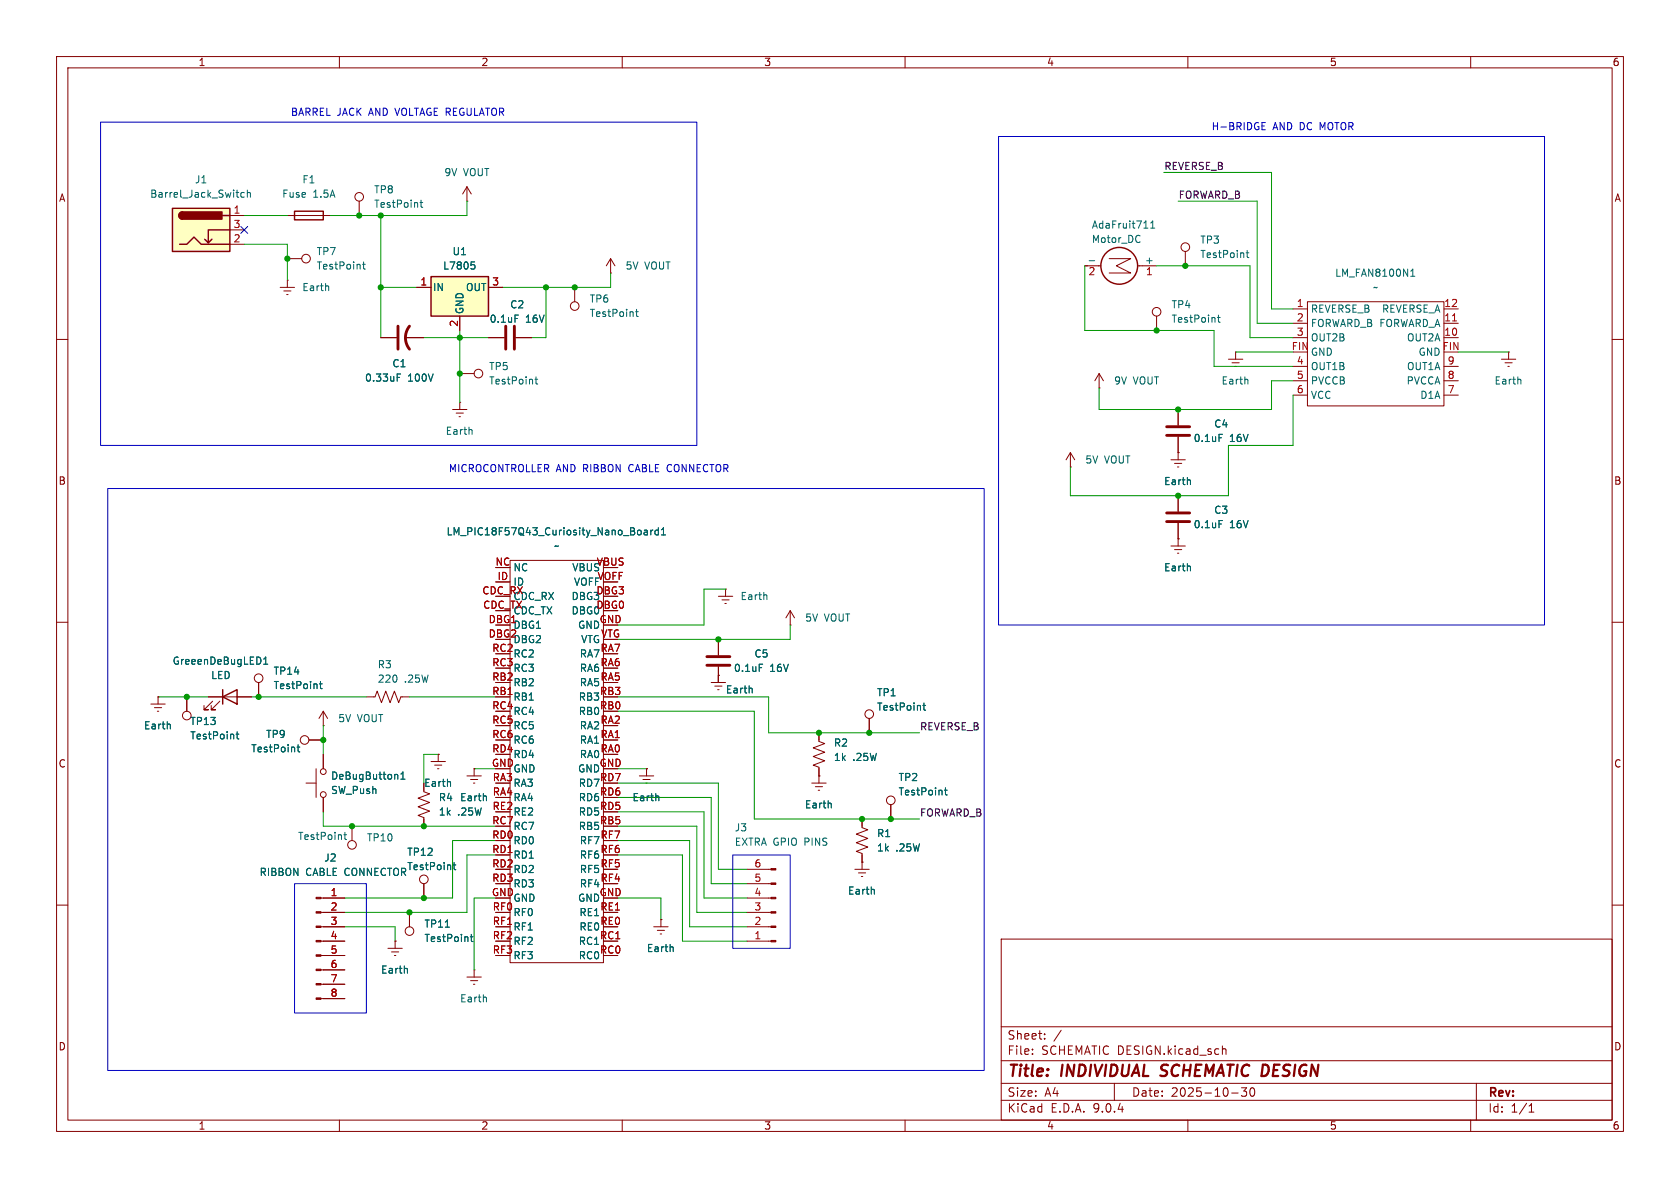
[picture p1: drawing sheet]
<svg xmlns="http://www.w3.org/2000/svg" width="297mm" height="210mm" viewBox="0 0 297 210" stroke-linecap="round" stroke-linejoin="round" font-family="sans-serif">
<g fill="none" stroke="#840000" stroke-width=".18">
<path d="M10 10h277v190h-277zM12 12h273v186h-273zM60 10v2M110 10v2M160 10v2M210 10v2M260 10v2M50.8 38.1h7.6M82.5 35.6h.1M82.5 33l-.7 1.3M82.5 33l.8 1.3M82.5 33v2.6"/>
<path d="M86.4 59.7h2.8M91.2 59.7h2.8M10 60h2M285 60h2M10 110h2M127 105.4h2.5M127.6 106h1.3M128.1 106.7h.3M128.3 104.1h.1M128.3 104.1v1.3M285 110h2M74.9 139.7v.3l1 .3-2 .8 2 .8-2 .7 2 .8-2 .7 1 .4v1.6"/>
<path d="M62.2 146.1v2.5M10 160h2M68.6 167.6h2.5M69.2 168.3h1.3M69.7 168.9h.3M69.8 166.4h.1M69.8 166.4v1.2M72.4 161.3v2.5M177 166h108v32h-108zM285 160h2M60 198v2M110 198v2"/>
<path d="M160 198v2M177 194.5h108M177 191.5h108M177 187.5h108M177 181.5h108M182.5 186.3v.1M182.5 185.5v.1M184.7 183.6v.1M184.7 182.8v.1M187.6 182.1l-1.3 2M197 191.5v3M210 198v2"/>
<path d="M216.1 184.9v1.5M216.1 185.5l.2-.1 .4 .1v.9M217.7 193.2h1.2M219.5 192.3h.9l-.5 .6 .4 .1v.7l-.2 .1h-.4l-.2-.1M221.1 192.4l.2-.1a.81 .81 0 0 1 .6 .6 .81 .81 0 0 1-.3 .8l-.1 .1a.81 .81 0 0 1-.4-1.4zM260 198v2M261 191.5v6.5M270.3 196.6h.9M270.3 195.5l.4-.4v1.5"/>
<circle cx="62.2" cy="149.4" r=".76"/>
<circle cx="72.4" cy="164.6" r=".76"/>
</g>
<path d="M205.1 190.1l.3 .1M205.4 188.4l-.1 .4 .1 .2" fill="none" stroke="#840000" stroke-width=".4"/>
<path d="M91 55.7h.7M135.5 105.2l.1 .8M60.8 147.6h.5M61 147.1v1.1l.3 .2M72 171.2v.8M78.7 163.9h.8M83.1 165.6h.5M83.3 165.2v1.1l.3 .1" fill="none" stroke="#006464" stroke-width=".18"/>
<path d="M89.4 57.7v4M90.9 57.7v4" fill="none" stroke="#840000" stroke-width=".51"/>
<path d="M52.1 37.3h5v1.6h-5z" fill="none" stroke="#840000" stroke-width=".25"/>
<path d="M76.2 48.9h10.2v7h-10.2z" fill="#ffffc2"/>
<path d="M76.2 48.9h10.2v7h-10.2z" fill="none" stroke="#840000" stroke-width=".25"/>
<g fill="none" stroke="#840000" stroke-width=".18">
<path d="M73.7 50.8h2.5M81.3 55.9v2.5M86.4 50.8h2.5M101.6 50.8v2.5M74.9 156.2v2.6M132.1 158.8h4.2M132.1 156.2h4.2M132.1 153.7h4.2M82.5 172.7h2.6M83.2 173.4h1.3M83.7 174h.2M83.8 171.5h.1"/>
<path d="M83.8 171.5v1.2M132.1 166.4h4.2M132.1 163.8h4.2M132.1 161.3h4.2"/>
<circle cx="101.6" cy="54.1" r=".76"/>
<circle cx="74.9" cy="155.4" r=".76"/>
</g>
<path d="M83.3 46.3h.6M83.4 46.8h.3l.3 .2-.1 .5-.5 .1M112.4 55.1h.4M112.5 54.7v1.1l.3 .2M80.1 152.9h.5M80.3 152.5v1.1l.3 .1M85.9 176.3l.1 .8" fill="none" stroke="#006464" stroke-width=".18"/>
<g fill="#840000" stroke="#840000" stroke-width=".18">
<path d="M136.3 166.2h.9v.3h-.9z"/>
<path d="M136.3 163.7h.9v.3h-.9z"/>
<path d="M136.3 161.2h.9v.2h-.9z"/>
<path d="M136.3 158.6h.9v.3h-.9z"/>
<path d="M136.3 156.1h.9v.2h-.9z"/>
<path d="M136.3 153.5h.9v.3h-.9z"/>
</g>
<path d="M30.5 36.8h10.1v7.7h-10.1z" fill="#ffffc2"/>
<g fill="none" stroke="#840000" stroke-width=".25">
<path d="M30.5 36.8h10.1v7.7h-10.1zM32.3 37.5a.64 .64 0 0 0-.7 .6 .64 .64 0 0 0 .7 .6M39.4 38.1h1.2M31.7 43.2h1.3l1.3-1.3 1.3 1.3h5M37.5 42.3l-.7 .6M40.6 40.6h-3.8v2.3l-.6-.6M39.4 123.2l2.5-1.3v2.6zM39.4 121.9v2.6"/>
<circle cx="197.9" cy="47" r="3.3"/>
</g>
<g fill="#840000" stroke="#840000" stroke-width=".25">
<path d="M31.8 37.7l.5-.2v1.2a.63 .63 0 0 1-.6-.4 .63 .63 0 0 1 .1-.6z"/>
<path d="M32.3 37.5h6.9v1.2h-6.9z"/>
</g>
<g fill="none" stroke="#840000" stroke-width=".18">
<path d="M40.6 38.1h2.6M63.5 35.6v2.5M40.6 40.6h2.6M40.6 43.2h2.6M49.5 50.8h2.6M50.2 51.4h1.2M50.7 52.1h.2M50.8 49.5h.1M50.8 49.5v1.3M50.8 45.7h2.5M67.3 59.7h2.8M71.6 59.7h3.3"/>
<path d="M73.7 50.8h2.5M81.3 55.9v2.5M86.4 50.8h2.5M86.4 59.7h2.8M91.2 59.7h2.8M107.9 48.3h.1M107.9 45.7l-.7 1.3M107.9 45.7l.8 1.3M107.9 45.7v2.6M191.8 47h2.8M196.1 45.7h3.8l-2.5 1.3 2.5 1.3h-3.8M201.1 47h3.4"/>
<path d="M204.5 55.9v2.5M209.5 44.5v2.5M228.6 59.7h2.5M228.6 54.6h2.5M228.6 57.2h2.5M231.1 53.3h24.2v18.5h-24.2zM255.3 59.7h2.5M255.3 54.6h2.5M255.3 57.2h2.5M80 72.4h2.5M80.6 73h1.3M81.2 73.7h.2"/>
<path d="M81.3 71.1h.1M81.3 66h2.5M81.3 71.1v1.3M194.3 68.6h.1M194.3 66l-.8 1.3M194.3 66l.8 1.3M194.3 66v2.6M208.3 72.4v2.8M208.3 77.2v4.1M217.2 63.5h2.5M217.8 64.1h1.3M218.3 64.8h.3"/>
<path d="M218.4 62.2h.1M218.4 62.2v1.3M228.6 64.8h2.5M228.6 67.3h2.5M228.6 69.9h2.5M255.3 64.8h2.5M255.3 67.3h2.5M255.3 69.9h2.5M265.4 63.5h2.6M266.1 64.1h1.2M266.6 64.8h.2M266.7 62.2h.1"/>
<path d="M266.7 62.2v1.3M90.2 99.1h16.5v71.1h-16.5zM189.2 82.6h.1M189.2 80l-.7 1.3M189.2 80l.8 1.3M189.2 80v2.6M207 81.3h2.5M207 96.5h2.5M207.6 81.9h1.3M207.6 97.2h1.3M208.2 82.6h.2M208.2 97.8h.2"/>
<path d="M208.3 80h.1M208.3 95.3h.1M208.3 87.6v2.8M208.3 92.5v4M87.6 102.9h2.6M127 119.4h.1M127 113v2.8M127 117.9v2.8M139.7 110.5h.1M139.7 108l-.8 1.2M139.7 108l.8 1.2M139.7 108v2.5"/>
<path d="M26.7 124.5h2.5M27.3 125.1h1.3M27.8 125.7h.3M27.9 123.2h.1M27.9 123.2v1.3M33 123.2v2.5M36.8 123.2h7.6M37.6 124l-1.5 1.5h.7h-.7v-.8M38.9 124l-1.6 1.5h.8h-.8v-.8M45.7 120.7v2.5M54.1 138.4h1.8M54.6 130.8h2.5"/>
<path d="M55.9 135.9v5.1M57.1 128.3h.1M57.1 125.7v2.6M57.1 133.4v2.5M57.1 125.7l-.7 1.3M57.1 125.7l.8 1.3M64.8 123.2h1.5l.4-1 .7 2 .8-2 .8 2 .7-2 .8 2 .4-1h1.5M76.2 134.6h2.5M76.8 135.3h1.3M77.3 135.9h.3M77.5 133.4h.1M77.5 133.4v1.2"/>
<path d="M82.5 137.2h2.6M83.2 137.8h1.3M83.7 138.4h.2M83.8 135.9h.1M83.8 135.9v1.3M113 137.2h2.6M113.7 137.8h1.2M114.2 138.4h.2M114.3 135.9h.1M114.3 135.9v1.3M125.7 120.7h2.6M126.4 121.3h1.2"/>
<path d="M126.9 121.9h.2M143.5 138.4h2.5M144.1 139.1h1.3M144.7 139.7h.2M144.8 129.5v1.6l1 .3-2 .8 2 .8-2 .7 2 .8-2 .8 1 .3v2.8M144.8 137.2h.1M153.7 127v2.5M56.7 158.8h4.3M57.1 141v2.5M74.9 144.8v1.3M74.9 156.2v2.6M151.1 153.7h2.6"/>
<path d="M151.8 154.3h1.2M152.3 154.9h.2M152.4 144.8v1.5l1 .4-2 .7 2 .8-2 .8 2 .7-2 .8 1 .4v2.8M152.4 152.4h.1M157.5 142.2v2.6M56.7 163.8h4.3M56.7 161.3h4.3M56.7 166.4h4.3M56.7 168.9h4.3M56.7 171.5h4.3M56.7 174h4.3M56.7 176.5h4.3"/>
<path d="M69.8 166.4h.1M72.4 161.3v2.5M115.6 163.8h2.5M116.2 164.5h1.3M116.7 165.1h.3M116.8 162.6h.1M116.8 162.6v1.2"/>
<circle cx="63.5" cy="34.8" r=".76"/>
<circle cx="54.1" cy="45.7" r=".76"/>
<circle cx="204.5" cy="55.1" r=".76"/>
<circle cx="209.5" cy="43.7" r=".76"/>
<circle cx="84.6" cy="66" r=".76"/>
<circle cx="45.7" cy="119.9" r=".76"/>
<circle cx="33" cy="126.5" r=".76"/>
<circle cx="53.8" cy="130.8" r=".76"/>
<circle cx="57.2" cy="136.4" r=".51"/>
<circle cx="153.7" cy="126.2" r=".76"/>
<circle cx="57.2" cy="140.5" r=".51"/>
<circle cx="157.5" cy="141.5" r=".76"/>
</g>
<g fill="none" stroke="#006464" stroke-width=".18">
<path d="M43.2 34.1l-.4-.1-.2 .3 .1 .5h.5M43.7 34.1l.2-.1 .3 .1 .1 .8M43.7 33.6v1.3M74.3 35.8h.4M74.4 35.4v1.1l.3 .1M203.4 39.4l.4-.3v1.2M58 50.6l.1 .8M64.1 46.7h.5M64.3 46.3v1.1l.3 .2M83.3 46.3h.6M83.4 46.8h.3l.3 .2-.1 .5-.5 .1M91 55.7h.7"/>
<path d="M192.6 46.1h.9M201.5 41.7h.1M201.6 42.7l-.1 .1M202.2 40.3h.7M203.4 40.3h.8M215.2 56.1h.5M215.4 55.7v1.1l.3 .2M220.3 44.7h.5M220.5 44.3v1.1l.3 .1M249.4 48.8h.7M249.4 47.9l.4-.3v1.2M70.2 66.7h.4"/>
<path d="M70.2 66.1h.6M83.4 76l.1 .8M94.6 67h.5M94.8 66.6v1.1l.3 .2M215.5 76.8h.6M220.6 67.1v.8M268.8 67.1l.1 .8M113.9 93.8h.5l.1 .8M114.5 94l-.5 .1-.2 .2 .2 .3 .5-.1M115.1 93.7v.9M115.4 93.7l-.3 .3M116.4 93.8l-.4-.1-.2 .3 .1 .5h.5"/>
<path d="M116.4 93.3v1.3M116.9 94.6h.8M116.9 93.7l.4-.4v1.3M210.4 84.9l.1 .8M215.5 92h.6M46.6 117.4h.7M46.6 116.5l.4-.4v1.3M134.2 117.4h.6M210.4 100.1l.1 .8M30.1 128.1v.7M41.7 129.8h.5M41.9 129.4v1l.3 .2"/>
<path d="M52.5 132.1h.5M52.7 131.6v1.1l.3 .2M56.5 120.9h.5M56.7 120.5v1.1l.3 .1M70.1 136.9l.2 .2v.6M70.9 137.7h.7M70.9 136.8l.3-.3v1.2M79.6 138.2v.8M132.9 121.7l.1 .8M163.2 124.7h.4M163.3 124.3v1.1l.3 .1M167 139.7h.4"/>
<path d="M167.1 139.3v1.1l.3 .1M80.1 152.9h.5M80.3 152.5v1.1l.3 .1M85.9 140.8l.1 .7M116.4 140.8l.1 .7M146.9 142l.1 .8M154.5 157.3l.1 .8M72 171.2v.8M78.7 163.9h.8M83.1 165.6h.5M83.3 165.2v1.1l.3 .1M119 167.4v.8"/>
</g>
<path d="M70.4 57.7v4M72.4 57.7a3.3 3.3 0 0 0 0 4M206.2 75.4h4.1M206.2 77h4.1M206.2 90.7h4.1M206.2 92.2h4.1M125 116.1h4M125 117.6h4" fill="none" stroke="#840000" stroke-width=".51"/>
<path d="M256.8 56.7h.7" fill="none" stroke="#a90000" stroke-width=".18"/>
<g fill="#840000" stroke="#840000" stroke-width=".18">
<path d="M55.9 158.6h.8v.3h-.8z"/>
<path d="M55.9 161.2h.8v.2h-.8z"/>
<path d="M55.9 163.7h.8v.3h-.8z"/>
<path d="M55.9 166.2h.8v.3h-.8z"/>
<path d="M55.9 168.8h.8v.2h-.8z"/>
<path d="M55.9 171.3h.8v.3h-.8z"/>
<path d="M55.9 173.9h.8v.2h-.8z"/>
<path d="M55.9 176.4h.8v.3h-.8z"/>
</g>
<g fill="none" stroke="#009600" stroke-width=".18">
<path d="M43.2 38.1h7.6M67.3 38.1v21.6M82.5 35.6v2.5h-24.1M205.7 30.5h19.1v24.1h3.8M208.3 35.6h13.9v21.6h6.4M43.2 43.2h7.6v6.3M67.3 50.8h6.4M74.9 59.7h11.5M81.3 58.4v12.7M96.5 50.8v8.9h-2.5M107.9 48.3v2.5h-19M191.8 47v11.4h22.8v6.4h14"/>
<path d="M204.5 47h16.5v12.7h7.6M218.4 62.2h10.2M228.6 67.3h-3.8v5.1h-30.5v-3.8M228.6 69.9v8.8h-11.4v8.9h-28v-5M257.8 62.2h8.9M127 119.4v1.3M128.3 104.1h-3.8v6.4h-15.3M139.7 110.5v2.5h-30.5M27.9 123.2h8.9M44.4 123.2h20.4M57.1 128.3v5.1M72.4 123.2h15.2"/>
<path d="M77.5 133.4h-2.6v5M83.8 135.9h3.8M109.2 135.9h5.1M109.2 123.2h26.7v6.3h26.7M109.2 138.4h17.8v15.3h5.1M109.2 125.7h24.1v19.1h29.3M57.1 143.5v2.6h30.5M87.6 151.1h-5.1v10.2h-21.5M87.6 148.6h-7.6v10.2h-19M87.6 158.8h-3.8v12.7M109.2 158.8h7.6v3.8M109.2 143.5h15.3v15.3h7.6"/>
<path d="M109.2 146.1h14v15.2h8.9M109.2 148.6h12.7v15.2h10.2M109.2 141h16.5v15.2h6.4M109.2 151.1h11.4v15.3h11.5M61 163.8h8.8v2.6"/>
</g>
<path d="M42.6 40l1.2 1.2M43.8 40l-1.2 1.2" fill="none" stroke="#000084" stroke-width=".18"/>
<path d="M17.8 21.6h105.4v57.1h-105.4zM176.5 24.1h96.5v86.4h-96.5zM223.1 22.3h.4M223.1 22.9h.6M223.1 21.7h.6M19 86.4h155v102.8h-155zM52.1 156.2h12.7v22.9h-12.7zM129.5 151.1h10.2v16.5h-10.2z" fill="none" stroke="#0000c2" stroke-width=".18"/>
<g fill="#009600" stroke="#009600" stroke-width=".18">
<circle cx="81.3" cy="66" r=".46"/>
<circle cx="208.3" cy="72.4" r=".46"/>
<circle cx="208.3" cy="87.6" r=".46"/>
<circle cx="67.3" cy="38.1" r=".46"/>
<circle cx="50.8" cy="45.7" r=".46"/>
<circle cx="63.5" cy="38.1" r=".46"/>
<circle cx="96.5" cy="50.8" r=".46"/>
<circle cx="101.6" cy="50.8" r=".46"/>
<circle cx="72.4" cy="161.3" r=".46"/>
<circle cx="127" cy="113" r=".46"/>
<circle cx="74.9" cy="158.8" r=".46"/>
<circle cx="62.2" cy="146.1" r=".46"/>
<circle cx="74.9" cy="146.1" r=".46"/>
<circle cx="209.5" cy="47" r=".46"/>
<circle cx="204.5" cy="58.4" r=".46"/>
<circle cx="152.4" cy="144.8" r=".46"/>
<circle cx="157.5" cy="144.8" r=".46"/>
<circle cx="153.7" cy="129.5" r=".46"/>
<circle cx="144.8" cy="129.5" r=".46"/>
<circle cx="57.1" cy="130.8" r=".46"/>
<circle cx="45.7" cy="123.2" r=".46"/>
<circle cx="81.3" cy="59.7" r=".46"/>
<circle cx="67.3" cy="50.8" r=".46"/>
<circle cx="33" cy="123.2" r=".46"/>
</g>
<g font-size="2.8" fill="#840000">
<text x="178" y="190.9">Title:</text>
<text x="187.7" y="190.9">INDIVIDUAL</text>
<text x="206.1" y="190.9">SCHEMATIC DESIGN</text>
</g>
<g font-size="2.1" fill="#840000">
<text x="178" y="184">Sheet:</text>
<text x="178" y="186.7">File:</text>
<text x="184.1" y="186.7">SCHEMATIC DESIGN.kicad_sch</text>
<text x="178" y="196.9">KiCad</text>
<text x="178" y="194.1">Size:</text>
<text x="184.7" y="194.1">A4</text>
<text x="185.7" y="196.9">E.D.A.</text>
<text x="193.3" y="196.9">9.0.4</text>
<text x="200" y="194.1">Date:</text>
<text x="207" y="194.1">2025-10-30</text>
<text x="263" y="194.3">Rev:</text>
<text x="263" y="196.9">Id:</text>
<text x="267.1" y="196.9">1/1</text>
</g>
<g font-size="1.8" fill="#840000">
<text x="35" y="11.9">1</text>
<text x="85" y="11.9">2</text>
<text x="135" y="11.9">3</text>
<text x="185" y="11.9">4</text>
<text x="235" y="11.9">5</text>
<text x="285" y="11.9">6</text>
<text x="10.3" y="35.9">A</text>
<text x="285.3" y="35.9">A</text>
<text x="10.3" y="85.9">B</text>
<text x="285.3" y="85.9">B</text>
<text x="10.3" y="135.9">C</text>
<text x="285.3" y="135.9">C</text>
<text x="10.3" y="185.9">D</text>
<text x="285.3" y="185.9">D</text>
<text x="35" y="199.9">1</text>
<text x="85" y="199.9">2</text>
<text x="135" y="199.9">3</text>
<text x="185" y="199.9">4</text>
<text x="235" y="199.9">5</text>
<text x="285" y="199.9">6</text>
</g>
<g font-size="1.8" fill="#0000c2">
<text x="51.3" y="20.7">BARREL JACK</text>
<text x="65.3" y="20.7">AND VOLTAGE REGULATOR</text>
<text x="214.1" y="23.2">H-BRIDGE</text>
<text x="225" y="23.2">AND DC MOTOR</text>
<text x="79.2" y="83.7">MICROCONTROLLER AND RIBBON</text>
<text x="111.4" y="83.7">CABLE CONNECTOR</text>
</g>
<g font-size="1.8" fill="#006464">
<text x="26.4" y="35.2">Barrel_Jack_Switch</text>
<text x="34.4" y="32.6">J1</text>
<text x="49.8" y="35.2">Fuse</text>
<text x="53.4" y="32.6">F1</text>
<text x="55.3" y="35.2">1.5A</text>
<text x="66" y="34.4">TP8</text>
<text x="78.5" y="31.3">9V</text>
<text x="81.9" y="31.3">VOUT</text>
<text x="66" y="36.9">TestPoint</text>
<text x="192.9" y="40.6">AdaFruit711</text>
<text x="55.9" y="45.3">TP7</text>
<text x="55.9" y="47.9">TestPoint</text>
<text x="78.2" y="47.9">L7805</text>
<text x="79.9" y="45.3">U1</text>
<text x="110.5" y="47.9">5V</text>
<text x="114" y="47.9">VOUT</text>
<text x="192.9" y="43.2">Motor_DC</text>
<text x="202.3" y="46.7">+</text>
<text x="212.1" y="43.3">TP3</text>
<text x="212.1" y="45.8">TestPoint</text>
<text x="53.3" y="51.7">Earth</text>
<text x="76.5" y="51.7">IN</text>
<text x="82.3" y="51.7">OUT</text>
<text x="104.1" y="53.7">TP6</text>
<text x="235.9" y="49.1">LM_FAN8100N1</text>
<text x="242.6" y="51.7">~</text>
<text x="82.1" y="55.6" transform="rotate(-90 82.1 55.6)">GND</text>
<text x="86.5" y="57.3">0.1uF</text>
<text x="90.1" y="54.7">C2</text>
<text x="92.9" y="57.3">16V</text>
<text x="104.1" y="56.2">TestPoint</text>
<text x="207" y="54.7">TP4</text>
<text x="207" y="57.3">TestPoint</text>
<text x="231.6" y="55.5">REVERSE_B</text>
<text x="231.6" y="58">FORWARD_B FORWARD_A</text>
<text x="244.2" y="55.5">REVERSE_A</text>
<text x="69.3" y="65.1">C1</text>
<text x="86.4" y="65.6">TP5</text>
<text x="231.6" y="60.6">OUT2B</text>
<text x="231.6" y="63.1">GND</text>
<text x="231.6" y="65.6">OUT1B</text>
<text x="248.6" y="60.6">OUT2A</text>
<text x="248.6" y="65.6">OUT1A</text>
<text x="250.7" y="63.1">GND</text>
<text x="64.4" y="67.7">0.33uF</text>
<text x="72.1" y="67.7">100V</text>
<text x="86.4" y="68.2">TestPoint</text>
<text x="196.9" y="68.2">9V</text>
<text x="200.3" y="68.2">VOUT</text>
<text x="215.9" y="68.2">Earth</text>
<text x="231.6" y="68.2">PVCCB</text>
<text x="231.6" y="70.7">VCC</text>
<text x="248.6" y="68.2">PVCCA</text>
<text x="251" y="70.7">D1A</text>
<text x="264.1" y="68.2">Earth</text>
<text x="78.7" y="77.1">Earth</text>
<text x="214.6" y="75.8">C4</text>
<text x="191.8" y="82.1">5V</text>
<text x="195.2" y="82.1">VOUT</text>
<text x="210.9" y="78.3">0.1uF</text>
<text x="217.4" y="78.3">16V</text>
<text x="205.7" y="86">Earth</text>
<text x="78.9" y="94.8">LM_PIC18F57Q43_Curiosity_Nano_Board1</text>
<text x="210.9" y="93.6">0.1uF</text>
<text x="214.6" y="91">C3</text>
<text x="217.4" y="93.6">16V</text>
<text x="90.7" y="101.2">NC</text>
<text x="97.9" y="97.4">~</text>
<text x="101.1" y="101.2">VBUS</text>
<text x="205.7" y="101.2">Earth</text>
<text x="101.4" y="103.7">VOFF</text>
<text x="130.8" y="106.3">Earth</text>
<text x="90.7" y="108.8">CDC_TX</text>
<text x="90.7" y="113.9">DBG2</text>
<text x="102.1" y="111.4">GND</text>
<text x="102.6" y="113.9">VTG</text>
<text x="142.2" y="110.1">5V</text>
<text x="145.7" y="110.1">VOUT</text>
<text x="30.4" y="117.7">GreeenDeBugLED1</text>
<text x="48.3" y="119.5">TP14</text>
<text x="66.7" y="118.3">R3</text>
<text x="90.7" y="119">RC3</text>
<text x="102.4" y="116.4">RA7</text>
<text x="102.4" y="119">RA6</text>
<text x="129.7" y="119">0.1uF</text>
<text x="133.3" y="116.4">C5</text>
<text x="136.1" y="119">16V</text>
<text x="37.2" y="120.2">LED</text>
<text x="48.3" y="122">TestPoint</text>
<text x="66.7" y="120.9">220</text>
<text x="71.5" y="120.9">.25W</text>
<text x="90.7" y="121.5">RB2</text>
<text x="90.7" y="124.1">RB1</text>
<text x="102.2" y="124.1">RB3</text>
<text x="102.4" y="121.5">RA5</text>
<text x="128.2" y="122.8">Earth</text>
<text x="154.9" y="123.3">TP1</text>
<text x="154.9" y="125.8">TestPoint</text>
<text x="25.4" y="129.1">Earth</text>
<text x="33.5" y="130.9">TestPoint</text>
<text x="33.5" y="128.4">TP13</text>
<text x="46.9" y="130.7">TP9</text>
<text x="59.7" y="127.9">5V</text>
<text x="63.2" y="127.9">VOUT</text>
<text x="90.7" y="126.6">RC4</text>
<text x="102.2" y="126.6">RB0</text>
<text x="102.4" y="129.1">RA2</text>
<text x="102.4" y="131.7">RA1</text>
<text x="44.3" y="133.2">TestPoint</text>
<text x="90.7" y="136.8">GND</text>
<text x="102.1" y="136.8">GND</text>
<text x="147.3" y="132.2">R2</text>
<text x="147.3" y="134.7">1k</text>
<text x="150.7" y="134.7">.25W</text>
<text x="58.4" y="138">DeBugButton1</text>
<text x="58.4" y="140.6">SW_Push</text>
<text x="74.9" y="139.3">Earth</text>
<text x="77.5" y="141.8">R4</text>
<text x="81.2" y="141.8">Earth</text>
<text x="90.7" y="139.3">RA3</text>
<text x="90.7" y="141.8">RA4</text>
<text x="102.2" y="139.3">RD7</text>
<text x="102.2" y="141.8">RD6</text>
<text x="111.7" y="141.8">Earth</text>
<text x="142.2" y="143.1">Earth</text>
<text x="158.8" y="138.3">TP2</text>
<text x="158.8" y="140.8">TestPoint</text>
<text x="52.6" y="148.7">TestPoint</text>
<text x="64.8" y="148.9">TP10</text>
<text x="77.5" y="144.4">1k</text>
<text x="80.9" y="144.4">.25W</text>
<text x="90.7" y="144.4">RE2</text>
<text x="90.7" y="146.9">RC7</text>
<text x="102.2" y="144.4">RD5</text>
<text x="102.2" y="146.9">RB5</text>
<text x="102.4" y="149.5">RF7</text>
<text x="129.8" y="147.2">J3</text>
<text x="129.8" y="149.7">EXTRA GPIO PINS</text>
<text x="154.9" y="148.2">R1</text>
<text x="45.8" y="155">RIBBON</text>
<text x="54" y="155">CABLE CONNECTOR</text>
<text x="57.2" y="152.5">J2</text>
<text x="71.9" y="154">TestPoint</text>
<text x="71.9" y="151.5">TP12</text>
<text x="102.4" y="152">RF6</text>
<text x="102.4" y="154.5">RF5</text>
<text x="154.9" y="150.7">1k</text>
<text x="158.4" y="150.7">.25W</text>
<text x="90.7" y="159.6">GND</text>
<text x="102.1" y="159.6">GND</text>
<text x="102.4" y="157.1">RF4</text>
<text x="149.8" y="158.3">Earth</text>
<text x="74.9" y="166.7">TestPoint</text>
<text x="74.9" y="164.2">TP11</text>
<text x="90.7" y="162.2">RF0</text>
<text x="102.2" y="167.2">RC1</text>
<text x="102.3" y="162.2">RE1</text>
<text x="102.3" y="164.7">RE0</text>
<text x="67.3" y="172.3">Earth</text>
<text x="90.7" y="169.8">RF3</text>
<text x="102.2" y="169.8">RC0</text>
<text x="114.3" y="168.5">Earth</text>
<text x="81.2" y="177.4">Earth</text>
</g>
<g font-size="1.8" fill="#0f0f0f">
<text x="205.7" y="30.1">REVERSE_B</text>
<text x="208.3" y="35.2">FORWARD_B</text>
<text x="162.6" y="129.2">REVERSE_B</text>
<text x="162.6" y="144.4">FORWARD_B</text>
</g>
<g font-size="1.8" fill="#a90000">
<text x="41.2" y="37.8">1</text>
<text x="41.2" y="40.4">3</text>
<text x="41.2" y="42.9">2</text>
<text x="74.2" y="50.5">1</text>
<text x="86.9" y="50.5">3</text>
<text x="192.3" y="49">2</text>
<text x="202.5" y="49">1</text>
<text x="81" y="57.9" transform="rotate(-90 81 57.9)">2</text>
<text x="229.2" y="54.4">1</text>
<text x="229.2" y="56.9">2</text>
<text x="229.2" y="59.4">3</text>
<text x="255.2" y="54.4">12</text>
<text x="255.2" y="56.9">11</text>
<text x="255.2" y="59.4">10</text>
<text x="228.3" y="62">FIN</text>
<text x="229.2" y="64.5">4</text>
<text x="254.9" y="62">FIN</text>
<text x="255.8" y="64.5">9</text>
<text x="229.2" y="67.1">5</text>
<text x="229.2" y="69.6">6</text>
<text x="255.8" y="67.1">8</text>
<text x="255.8" y="69.6">7</text>
<text x="87.5" y="100.1">NC</text>
<text x="105.4" y="100.1">VBUS</text>
<text x="85.2" y="105.2">CDC_RX</text>
<text x="85.3" y="107.7">CDC_TX</text>
<text x="87.9" y="102.6">ID</text>
<text x="90.7" y="103.7">ID</text>
<text x="90.7" y="106.3">CDC_RX</text>
<text x="100.9" y="106.3">DBG3</text>
<text x="105.3" y="105.2">DBG3</text>
<text x="105.3" y="107.7">DBG0</text>
<text x="105.6" y="102.6">VOFF</text>
<text x="86.3" y="110.2">DBG1</text>
<text x="86.3" y="112.8">DBG2</text>
<text x="90.7" y="111.4">DBG1</text>
<text x="100.9" y="108.8">DBG0</text>
<text x="105.9" y="110.2">GND</text>
<text x="106.2" y="112.8">VTG</text>
<text x="86.9" y="115.3">RC2</text>
<text x="86.9" y="117.9">RC3</text>
<text x="90.7" y="116.4">RC2</text>
<text x="106.1" y="115.3">RA7</text>
<text x="106.1" y="117.9">RA6</text>
<text x="86.9" y="120.4">RB2</text>
<text x="86.9" y="122.9">RB1</text>
<text x="86.9" y="125.5">RC4</text>
<text x="106" y="122.9">RB3</text>
<text x="106" y="125.5">RB0</text>
<text x="106.1" y="120.4">RA5</text>
<text x="86.9" y="128">RC5</text>
<text x="86.9" y="130.6">RC6</text>
<text x="90.7" y="129.1">RC5</text>
<text x="90.7" y="131.7">RC6</text>
<text x="106.1" y="128">RA2</text>
<text x="106.1" y="130.6">RA1</text>
<text x="86.9" y="135.6">GND</text>
<text x="86.9" y="133.1">RD4</text>
<text x="90.7" y="134.2">RD4</text>
<text x="102.4" y="134.2">RA0</text>
<text x="105.9" y="135.6">GND</text>
<text x="106.1" y="133.1">RA0</text>
<text x="87" y="143.3">RE2</text>
<text x="87" y="138.2">RA3</text>
<text x="87" y="140.7">RA4</text>
<text x="106" y="138.2">RD7</text>
<text x="106" y="140.7">RD6</text>
<text x="106" y="143.3">RD5</text>
<text x="86.9" y="145.8">RC7</text>
<text x="86.9" y="148.3">RD0</text>
<text x="90.7" y="149.5">RD0</text>
<text x="106" y="145.8">RB5</text>
<text x="106.1" y="148.3">RF7</text>
<text x="86.9" y="150.9">RD1</text>
<text x="86.9" y="153.4">RD2</text>
<text x="86.9" y="156">RD3</text>
<text x="90.7" y="152">RD1</text>
<text x="90.7" y="154.5">RD2</text>
<text x="106.1" y="150.9">RF6</text>
<text x="106.1" y="153.4">RF5</text>
<text x="106.1" y="156">RF4</text>
<text x="133.3" y="156">5</text>
<text x="133.3" y="153.4">6</text>
<text x="58.3" y="158.5">1</text>
<text x="58.3" y="161">2</text>
<text x="86.9" y="158.5">GND</text>
<text x="87" y="161">RF0</text>
<text x="90.7" y="157.1">RD3</text>
<text x="105.9" y="158.5">GND</text>
<text x="106" y="161">RE1</text>
<text x="133.3" y="161">3</text>
<text x="133.3" y="158.5">4</text>
<text x="58.3" y="163.6">3</text>
<text x="58.3" y="166.1">4</text>
<text x="87" y="163.6">RF1</text>
<text x="87" y="166.1">RF2</text>
<text x="90.7" y="164.7">RF1</text>
<text x="90.7" y="167.2">RF2</text>
<text x="106" y="166.1">RC1</text>
<text x="106" y="163.6">RE0</text>
<text x="133.3" y="166.1">1</text>
<text x="133.3" y="163.6">2</text>
<text x="58.3" y="168.7">5</text>
<text x="58.3" y="171.2">6</text>
<text x="58.3" y="173.7">7</text>
<text x="87" y="168.7">RF3</text>
<text x="106" y="168.7">RC0</text>
<text x="58.3" y="176.3">8</text>
</g>
</svg>
